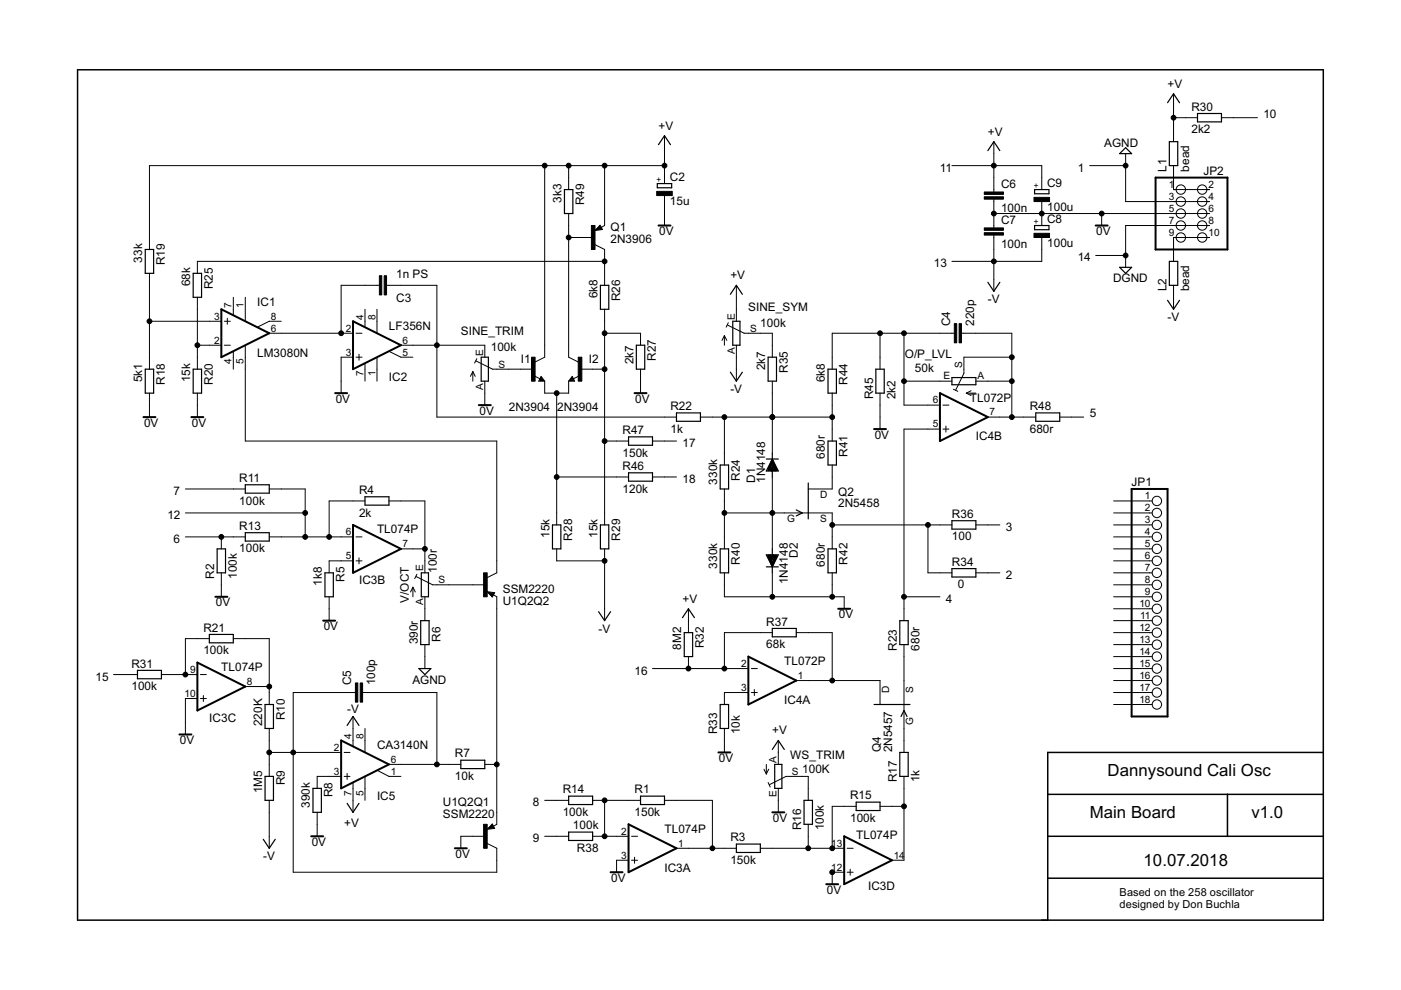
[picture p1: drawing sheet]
<svg xmlns="http://www.w3.org/2000/svg" width="297mm" height="210mm" viewBox="0 0 297 210" stroke-linecap="round" stroke-linejoin="round" font-family="sans-serif">
<path d="M16.4 14.8h264.2v180.3h-264.2zM280.6 159.5h-58.5v35.6M222.1 168.4h58.5M222.1 177.3h58.5M260.2 168.4v8.9M222.1 186.2h58.5" fill="none" stroke="#000" stroke-width=".32"/>
<g fill="none" stroke="#000" stroke-width=".21">
<path d="M248.8 19.9v10.1M115.5 35.1v40.6l-2 1.1M120.6 35.1v5.1M128.2 35.1v12.7l-.8 .4M140.9 28.8v10.1M140.9 35.1h-109.2v17.8M201.8 35.1h19.1v5.1M210.7 30v10.7M231 35.1h7.7M238.7 32.6v10.1h17.7M248.8 35.1v5.1h7.6M248.8 25h5.1"/>
<path d="M259 25h7.6M31.7 58v20.3M120.6 45.3v30.4l2 1.1M120.6 50.4h5M126.2 51.9l2 1v7.6M127.2 47.8l.5 .9-1.5 .2zM128.2 55.4h-86.4v2.6M140.9 41.5v6.3M210.7 42.2v6.1M210.7 49.8v12M210.7 45.3h45.7M220.9 42.7v5.1"/>
<path d="M220.9 50.4v5h-19.1M232.3 54.2h6.4M233.6 45.3v2.5M256.4 50.4h-7.6v5M256.4 47.8h-17.7v8.9M31.7 68.1h15.2M41.8 73.2h5.1M41.8 63v15.3M47.6 68.1h1.2M47.6 73.2h1.2M48.2 67.5v1.2M49.5 63v3.8"/>
<path d="M49.5 74.6v3.7M52 63v5.1M52 73.3v20.2h53.3v28l-2 1M57.1 70.7h17.7M59.6 68.1h-2.5l-2.5 1.2M74.8 75.7h-2.5v7.7M75.5 70.7h1.3M75.5 75.7h1.3M76.1 75.1v1.3M77.4 65.6v3.7M77.4 77.1v3.7M79.9 65.6v5"/>
<path d="M79.9 75.8v5M80.4 60.5h-8.1v10.2M82 60.5h10.6v27.9h50.8M82.5 74.5l2.5 1.2h2.5M85 73.2h17.8v2.5M100.2 78.8v2M100.2 78.8l-.5 1M100.2 78.8l.6 1M100.9 76.5l3.5 1.8h8.5M101.1 76.1l-.5 .9M113.3 79.7l1.2 .6M114.7 79.8l.8 1h-1.3z"/>
<path d="M121.3 79.8l.5 1h-1.2zM122.8 79.7l-1.2 .6M123.1 78.3h5.1M128.2 70.7h7.6v2.5M128.2 65.6v45.7M135.8 78.3v5.1M153.6 71.2v2M153.6 71.2l-.5 1M153.6 71.2l.5 1M154.2 68.9l3.6 1.8h5.9v5M154.4 68.4l-.4 1M156.1 60.5v7.6"/>
<path d="M156.1 73.2v7.6M186.6 70.7v7.6M191.7 70.7v15.2h7.6M202.3 70.7h-25.9v7.6M203.9 70.7h10.6v17.7M214.5 75.7h-10.1v3.5l-1.8 3.5M248.8 60.5v5.1M31.7 83.4v5M41.8 83.4v5M102.8 80.8v5.1M115.5 80.8v2.6h5.1v-2.6M118 83.4v27.9"/>
<path d="M128.2 93.5h5.1M138.3 93.5h5.1M148.5 88.4h27.9M153.6 88.4v10.2M163.7 80.8v15.3M176.4 98.6v5.1h-5M176.4 83.4v10.1M186.6 83.4v7.6M191.7 80.8h10.1M199.3 91h-7.6v40.6M199.9 91h1.3M199.9 85.9h1.3"/>
<path d="M200.6 90.3v1.3M202.1 82.5l1 .5M204.9 83.4h2M204.9 83.4l1 .5M205.9 82.8l-1 .6M206.9 80.8h7.6M209.4 88.4h10.2M224.7 88.4h5.1M39.3 103.7h12.7M39.3 113.8h12.7M39.3 108.8h25.4M46.9 113.8v2.6"/>
<path d="M57.1 103.7h7.6v10.1M57.1 113.8h17.7M74.8 118.9h-5v2.6M75.5 113.8h1.3M75.5 118.9h1.3M76.1 118.3v1.2M77.4 106.2h-7.6v7.6M82.5 106.2h7.6v15.3M85 116.4h5.1M118 116.4v2.5h10.2M118 101.1h15.3M128.2 116.4v15.2"/>
<path d="M138.3 101.1h5.1M153.6 103.7v12.7M153.6 108.8h22.8v7.6M163.7 101.1v15.3M176.4 111.3h25.4M196.7 111.3v10.2h5.1M206.9 111.3h5.1M236.1 106.2h8.2M236.1 113.8h8.2M236.1 118.9h8.2M236.1 116.4h8.2M236.1 108.8h8.2"/>
<path d="M236.1 111.3h8.2M44.4 135.4h-5.1v7.6M46.9 121.5v5M49.5 135.4h7.6v14M69.8 126.5v5.1M87.5 124.5v2M87.5 124.5l-.5 1M87.5 124.5l.6 1M88.2 122.2l3.5 1.8h11.1M88.4 121.8l-.5 .9M90.1 126.5v5.1M90.1 136.7v5.1"/>
<path d="M103.3 125.5l1.6 .2-.5 .9zM104.6 126.1l.7 .4v48.3l-.7 .4M146 129.1v5M146 139.2v2.6M153.6 121.5v5h25.4v2.6M163.7 134.1h-10.1v7.7M163.7 121.5v5M168.8 134.1h7.6v10.2M176.4 121.5v5M191.7 136.7v22.8M191.7 126.5h7.6M206.9 121.5h5.1"/>
<path d="M236.1 124h8.2M236.1 121.5h8.2M236.1 126.5h8.2M236.1 129.1h8.2M236.1 131.6h8.2M236.1 134.1h8.2M236.1 136.7h8.2M236.1 139.2h8.2M24.1 143h5M34.2 143h7.6M41.8 148.1h-2.5v7.6M42.5 143h1.3"/>
<path d="M42.5 148.1h1.3M43.1 147.5v1.2M52 145.6h5.1M57.1 159.5h15.2M57.1 154.5v10.1M73 159.5h1.2M74.8 151.9v6.3M75.4 146.8h-13.2v38.1h43.1v-5l-2-1.1M76.9 146.8h15.7v15.3M77.4 154.5v5M138.3 141.8h20.4M153.6 154.5v5"/>
<path d="M158.7 146.8h-5.1v2.6M159.3 146.8h1.3M159.3 141.8h1.3M159.9 146.2v1.3M165 157v5.1M168.8 144.3h17.8v5.1M236.1 146.8h8.2M236.1 141.8h8.2M236.1 144.3h8.2M236.1 149.4h8.2M57.1 169.7v10.2M67.2 172.2v5.1"/>
<path d="M72.3 164.6h-5.1v2.6M73 164.6h1.2M73.6 164v1.2M74.8 166v6.2M77.4 164.7v5M80.1 163.4l2.4 1.2h2.5M82.5 162.1h15.2M102.8 162.1h2.5M102.8 177.3h-5.1v2.6M104.4 174.7l.5 .9-1.6 .2zM115.5 169.7h5.1M115.5 177.3h5.1"/>
<path d="M125.6 169.7h10.2M125.6 177.3h7.7M128.2 169.7v7.6M133.9 177.3h1.3M140.9 169.7h10.1v10.2M143.4 179.9h12.7M161.2 179.9h17.8M162 163.1l.5 1M162.5 162.1v2M162.9 165.9l.4 1M163 163.1l-.5 1M163.1 166.4l3.6-1.8h4.7v5.1"/>
<path d="M165 167.2v5M171.4 174.8v5.1M179.6 179.9h1.3M181.5 171h-5.1v8.9M186.6 171h5.1M191.7 164.6v17.8h-2.6M133.3 182.4h-2.6v2.5M133.9 182.4h1.3M134.5 181.8v1.2M179 184.9h-2.6v2.6M179.6 184.9h1.3M180.3 184.3v1.3"/>
<circle cx="250.4" cy="42.7" r=".99"/>
<circle cx="250.4" cy="40.2" r=".99"/>
<circle cx="250.4" cy="45.3" r=".99"/>
<circle cx="250.4" cy="47.8" r=".99"/>
<circle cx="250.4" cy="50.4" r=".99"/>
<circle cx="254.9" cy="40.2" r=".99"/>
<circle cx="254.9" cy="42.7" r=".99"/>
<circle cx="254.9" cy="45.3" r=".99"/>
<circle cx="254.9" cy="47.8" r=".99"/>
<circle cx="254.9" cy="50.4" r=".99"/>
<circle cx="245.3" cy="106.2" r=".99"/>
<circle cx="245.3" cy="111.3" r=".99"/>
<circle cx="245.3" cy="108.8" r=".99"/>
<circle cx="245.3" cy="113.8" r=".99"/>
<circle cx="245.3" cy="116.4" r=".99"/>
<circle cx="245.3" cy="118.9" r=".99"/>
<circle cx="245.3" cy="129.1" r=".99"/>
<circle cx="245.3" cy="131.6" r=".99"/>
<circle cx="245.3" cy="124" r=".99"/>
<circle cx="245.3" cy="134.1" r=".99"/>
<circle cx="245.3" cy="136.7" r=".99"/>
<circle cx="245.3" cy="121.5" r=".99"/>
<circle cx="245.3" cy="126.5" r=".99"/>
<circle cx="245.3" cy="139.2" r=".99"/>
<circle cx="245.3" cy="141.8" r=".99"/>
<circle cx="245.3" cy="146.8" r=".99"/>
<circle cx="245.3" cy="144.3" r=".99"/>
<circle cx="245.3" cy="149.4" r=".99"/>
</g>
<g fill="none" stroke="#000" stroke-width=".42">
<path d="M245 37.7h15.2v15.2h-15.2zM139.6 47.8h2.6M232.3 47.8h2.5M46.9 65.6l10.2 5.1-10.2 5zM74.8 68.1l10.2 5.1-10.2 5.1zM30.4 88.4h2.6M40.6 88.4h2.5M71.1 83.4h2.5M101.5 85.9h2.6M134.5 83.4h2.6M185.3 91h2.6M199.3 83.4l10.1 5-10.1 5.1z"/>
<path d="M74.8 111.3l10.2 5.1-10.2 5.1zM239.9 103.7h7.6v48.2h-7.6zM45.7 126.5h2.5M68.5 131.6h2.6M158.7 139.2l10.1 5.1-10.1 5.1zM177.7 129.1h2.6M38 155.7h2.6M41.8 140.5l10.2 5.1-10.2 5zM72.3 157l10.2 5.1-10.2 5.1zM152.3 159.5h2.6M66 177.3h2.5M96.4 179.9h2.6"/>
<path d="M133.3 174.8l10.1 5.1-10.1 5zM163.7 172.2h2.6M179 177.3l10.1 5.1-10.1 5.1zM129.5 184.9h2.5M175.2 187.5h2.5"/>
</g>
<g fill="none" stroke="#000" stroke-width=".25">
<path d="M139.4 38.9h3v.9h-3zM139.6 30.7l1.3-1.9 1.3 1.9M209.4 31.9l1.3-1.9 1.3 1.9M238.7 31.3l1.2 1.3h-2.5zM247.5 21.8l1.3-1.9 1.3 1.9M247.9 30h1.8v5.1h-1.8zM253.9 24.1h5.1v1.7h-5.1zM30.8 52.9h1.8v5.1h-1.8zM41 58h1.7v5h-1.7zM119.7 40.2h1.8v5.1h-1.8zM127.2 48.5h-.4l.4-.3 .2 .4-1 .1 .8-.8 .4 .7M209.4 59.9l1.3 1.9 1.3-1.9"/>
<path d="M219.4 40.2h3v.9h-3zM219.4 47.8h3v.9h-3zM237.4 56.7h2.5l-1.2 1.3zM247.9 55.4h1.8v5.1h-1.8zM30.8 78.3h1.8v5.1h-1.8zM41 78.3h1.7v5.1h-1.7zM102 75.7h1.5v5.1h-1.5zM127.3 60.5h1.8v5.1h-1.8zM134.9 73.2h1.8v5.1h-1.8zM154.9 62.4l1.2-1.9 1.3 1.9M154.9 78.9l1.2 1.9 1.3-1.9M155.4 68.1h1.5v5.1h-1.5z"/>
<path d="M162.9 75.7h1.7v5.1h-1.7zM175.6 78.3h1.7v5.1h-1.7zM185.7 78.3h1.8v5.1h-1.8zM247.5 63.7l1.3 1.9 1.3-1.9M114.7 80.3l.2 .3h-.4l.2-.5 .5 .6h-.7M121.3 80.3l-.1 .3h.4l-.3-.5-.5 .6h.8M133.3 92.6h5v1.8h-5zM143.4 87.5h5.1v1.8h-5.1zM152.7 98.6h1.8v5.1h-1.8zM162.5 97.3h2.5M163.7 97.3l1.3 2.6h-2.5zM163.7 96.1v1.2"/>
<path d="M163.7 99.9v1.2M175.6 93.5h1.7v5.1h-1.7zM201.8 80.1h5.1v1.5h-5.1zM219.6 87.5h5.1v1.8h-5.1zM46 116.4h1.8v5.1h-1.8zM52 102.8h5.1v1.8h-5.1zM52 112.9h5.1v1.8h-5.1zM77.4 105.3h5.1v1.8h-5.1zM117.1 111.3h1.8v5.1h-1.8zM127.3 111.3h1.8v5.1h-1.8zM133.3 100.2h5v1.8h-5zM152.7 116.4h1.8v5.1h-1.8z"/>
<path d="M162.5 117.6h2.5l-1.3 2.6zM163.7 116.4v1.2M168.8 108.1l1.3 .7-1.3 .6M171.4 102.4v7.6M175.6 116.4h1.7v5.1h-1.7zM201.8 110.4h5.1v1.8h-5.1zM44.4 134.5h5.1v1.8h-5.1zM68.9 121.5h1.8v5h-1.8zM89.2 131.6h1.8v5.1h-1.8zM89.3 121.5h1.5v5h-1.5zM104.7 125.8l-.4 .6-.8-.8 1.1 .2-.3 .4-.4-.3h.4M126.9 129.7l1.3 1.9 1.3-1.9"/>
<path d="M144.7 131l1.3-1.9 1.2 1.9M145.1 134.1h1.8v5.1h-1.8zM162.5 120.2h2.5M163.7 120.2v1.3M163.7 133.2h5.1v1.8h-5.1zM190.8 131.6h1.8v5.1h-1.8zM201.8 120.6h5.1v1.7h-5.1zM29.1 142.1h5.1v1.8h-5.1zM56.2 149.4h1.8v5.1h-1.8zM73.6 153.8l1.2-1.9 1.3 1.9M88.8 141.8h2.6l-1.3 1.2zM152.7 149.4h1.8v5.1h-1.8z"/>
<path d="M163.7 158.9l1.3-1.9 1.3 1.9M185.3 149.4h7.6M190.8 159.5h1.8v5.1h-1.8zM191 151.9l.7-1.3 .6 1.3M55.8 177.9l1.3 2 1.3-2M56.2 164.6h1.8v5.1h-1.8zM66.4 167.2h1.7v5h-1.7zM73.6 170.3l1.2 1.9 1.3-1.9M97.7 161.2h5.1v1.8h-5.1zM104.3 175.4h-.4l.4-.2 .3 .3-1.1 .2 .8-.8 .4 .6M120.6 168.8h5v1.8h-5zM120.6 176.4h5v1.8h-5z"/>
<path d="M135.8 168.8h5.1v1.8h-5.1zM156.1 179h5.1v1.7h-5.1zM164.3 162.1h1.5v5.1h-1.5zM170.5 169.7h1.8v5.1h-1.8zM181.5 170.1h5.1v1.8h-5.1z"/>
</g>
<g fill="#000" stroke="#000" stroke-width=".21">
<path d="M80.4 58.5h.5v4h-.5zM81.4 58.5h.6v4h-.6zM125.4 47.8h.8v5.1h-.8zM139.2 40.6h3.3v.9h-3.3zM208.7 41.7h4v.5h-4zM208.7 40.7h4v.5h-4zM208.7 49.3h4v.5h-4zM208.7 48.3h4v.5h-4zM219.2 41.8h3.3v.9h-3.3zM219.2 49.5h3.3v.9h-3.3zM112.7 75.7h.8v5.1h-.8zM122.6 75.7h.8v5.1h-.8z"/>
<path d="M202.3 68.6h.5v4.1h-.5zM203.3 68.6h.6v4.1h-.6zM102.5 121.5h.8v5h-.8zM75.4 144.8h.5v4.1h-.5zM76.4 144.8h.5v4.1h-.5zM102.5 174.8h.8v5.1h-.8z"/>
</g>
<path d="M164 98.8l-.5 .8h1l-.8-1.8-.7 1.8M164.5 117.9l-.8 1.8-.7-1.8h1l-.5 .8" fill="none" stroke="#000" stroke-width=".63"/>
<g fill="#000" stroke="#000" stroke-width=".21">
<circle cx="115.5" cy="35.1" r=".51"/>
<circle cx="120.6" cy="35.1" r=".51"/>
<circle cx="128.2" cy="35.1" r=".51"/>
<circle cx="140.9" cy="35.1" r=".51"/>
<circle cx="210.7" cy="35.1" r=".51"/>
<circle cx="238.7" cy="35.1" r=".51"/>
<circle cx="248.8" cy="25" r=".51"/>
<circle cx="120.6" cy="50.4" r=".51"/>
<circle cx="128.2" cy="55.4" r=".51"/>
<circle cx="210.7" cy="55.4" r=".51"/>
<circle cx="210.7" cy="45.3" r=".51"/>
<circle cx="220.9" cy="45.3" r=".51"/>
<circle cx="233.6" cy="45.3" r=".51"/>
<circle cx="238.7" cy="54.2" r=".51"/>
<circle cx="31.7" cy="68.1" r=".51"/>
<circle cx="41.8" cy="73.2" r=".51"/>
<circle cx="72.3" cy="70.7" r=".51"/>
<circle cx="92.6" cy="73.2" r=".51"/>
<circle cx="128.2" cy="70.7" r=".51"/>
<circle cx="128.2" cy="78.3" r=".51"/>
<circle cx="186.6" cy="70.7" r=".51"/>
<circle cx="191.7" cy="70.7" r=".51"/>
<circle cx="214.5" cy="75.7" r=".51"/>
<circle cx="118" cy="83.4" r=".51"/>
<circle cx="128.2" cy="93.5" r=".51"/>
<circle cx="153.6" cy="88.4" r=".51"/>
<circle cx="163.7" cy="88.4" r=".51"/>
<circle cx="176.4" cy="88.4" r=".51"/>
<circle cx="191.7" cy="80.8" r=".51"/>
<circle cx="214.5" cy="80.8" r=".51"/>
<circle cx="214.5" cy="88.4" r=".51"/>
<circle cx="46.9" cy="113.8" r=".51"/>
<circle cx="64.7" cy="108.8" r=".51"/>
<circle cx="64.7" cy="113.8" r=".51"/>
<circle cx="69.8" cy="113.8" r=".51"/>
<circle cx="90.1" cy="116.4" r=".51"/>
<circle cx="118" cy="101.1" r=".51"/>
<circle cx="128.2" cy="118.9" r=".51"/>
<circle cx="153.6" cy="108.8" r=".51"/>
<circle cx="163.7" cy="108.8" r=".51"/>
<circle cx="176.4" cy="111.3" r=".51"/>
<circle cx="196.7" cy="111.3" r=".51"/>
<circle cx="163.7" cy="126.5" r=".51"/>
<circle cx="176.4" cy="126.5" r=".51"/>
<circle cx="191.7" cy="126.5" r=".51"/>
<circle cx="39.3" cy="143" r=".51"/>
<circle cx="57.1" cy="159.5" r=".51"/>
<circle cx="57.1" cy="145.6" r=".51"/>
<circle cx="62.2" cy="159.5" r=".51"/>
<circle cx="146" cy="141.8" r=".51"/>
<circle cx="153.6" cy="141.8" r=".51"/>
<circle cx="176.4" cy="144.3" r=".51"/>
<circle cx="92.6" cy="162.1" r=".51"/>
<circle cx="105.3" cy="162.1" r=".51"/>
<circle cx="128.2" cy="169.7" r=".51"/>
<circle cx="128.2" cy="177.3" r=".51"/>
<circle cx="151" cy="179.9" r=".51"/>
<circle cx="171.4" cy="179.9" r=".51"/>
<circle cx="176.4" cy="179.9" r=".51"/>
<circle cx="191.7" cy="171" r=".51"/>
<circle cx="176.4" cy="184.9" r=".51"/>
</g>
<g font-size="4">
<text x="234.8" y="164.6">Dannysound Cali Osc</text>
<text x="231" y="173.5">Main Board</text>
<text x="265.3" y="173.5">v1.0</text>
<text x="242.5" y="183.7">10.07.2018</text>
</g>
<g font-size="2.8">
<text x="247.5" y="18.6">+V</text>
<text x="252.6" y="23.5">R30</text>
<text x="139.6" y="27.5">+V</text>
<text x="209.4" y="28.8">+V</text>
<text x="252.6" y="28.3">2k2</text>
<text x="267.9" y="25">10</text>
<text x="234.1" y="31.2">AGND</text>
<text x="142" y="38.4">C2</text>
<text x="199.3" y="36.4">11</text>
<text x="212.2" y="39.8">C6</text>
<text x="222" y="39.7">C9</text>
<text x="228.5" y="36.4">1</text>
<text x="247.3" y="36.4" transform="rotate(-90 247.3 36.4)">L1</text>
<text x="252.1" y="36.4" transform="rotate(-90 252.1 36.4)">bead</text>
<text x="255.2" y="37">JP2</text>
<text x="119" y="43" transform="rotate(-90 119 43)">3k3</text>
<text x="123.8" y="43.5" transform="rotate(-90 123.8 43.5)">R49</text>
<text x="142" y="43.5">15u</text>
<text x="212.2" y="44.9">100n</text>
<text x="212.2" y="47.4">C7</text>
<text x="222" y="44.8">100u</text>
<text x="222" y="47.3">C8</text>
<text x="129.5" y="51.6">2N3906</text>
<text x="129.5" y="49.1">Q1</text>
<text x="139.7" y="49.8">0V</text>
<text x="212.2" y="52.5">100n</text>
<text x="222" y="52.4">100u</text>
<text x="232.4" y="49.8">0V</text>
<text x="30.2" y="55.7" transform="rotate(-90 30.2 55.7)">33k</text>
<text x="35" y="56.2" transform="rotate(-90 35 56.2)">R19</text>
<text x="84" y="58.9">1n PS</text>
<text x="154.9" y="59.2">+V</text>
<text x="198" y="56.7">13</text>
<text x="228.5" y="55.4">14</text>
<text x="236" y="59.9">DGND</text>
<text x="40.3" y="60.7" transform="rotate(-90 40.3 60.7)">68k</text>
<text x="45.1" y="61.3" transform="rotate(-90 45.1 61.3)">R25</text>
<text x="54.5" y="64.9">IC1</text>
<text x="84" y="63.9">C3</text>
<text x="126.7" y="63.3" transform="rotate(-90 126.7 63.3)">6k8</text>
<text x="131.5" y="63.8" transform="rotate(-90 131.5 63.8)">R26</text>
<text x="158.7" y="66">SINE_SYM</text>
<text x="209.4" y="64.3">-V</text>
<text x="247.3" y="61.8" transform="rotate(-90 247.3 61.8)">L2</text>
<text x="252.1" y="61.8" transform="rotate(-90 252.1 61.8)">bead</text>
<text x="82.5" y="69.9">LF356N</text>
<text x="97.7" y="71">SINE_TRIM</text>
<text x="161.2" y="69.4">100k</text>
<text x="201.5" y="69.1" transform="rotate(-90 201.5 69.1)">C4</text>
<text x="206.5" y="69.1" transform="rotate(-90 206.5 69.1)">220p</text>
<text x="247.5" y="68.1">-V</text>
<text x="54.5" y="75.7">LM3080N</text>
<text x="104.1" y="74.5">100k</text>
<text x="110.4" y="77">I1</text>
<text x="124.8" y="77">I2</text>
<text x="134.3" y="77.2" transform="rotate(-90 134.3 77.2)">2k7</text>
<text x="139.1" y="76.5" transform="rotate(-90 139.1 76.5)">R27</text>
<text x="191.8" y="75.9">O/P_LVL</text>
<text x="30.2" y="81.1" transform="rotate(-90 30.2 81.1)">5k1</text>
<text x="35" y="81.6" transform="rotate(-90 35 81.6)">R18</text>
<text x="40.3" y="81.1" transform="rotate(-90 40.3 81.1)">15k</text>
<text x="45.1" y="81.6" transform="rotate(-90 45.1 81.6)">R20</text>
<text x="82.5" y="80.7">IC2</text>
<text x="154.9" y="83.4">-V</text>
<text x="162.2" y="78.5" transform="rotate(-90 162.2 78.5)">2k7</text>
<text x="167" y="79.1" transform="rotate(-90 167 79.1)">R35</text>
<text x="174.9" y="81.1" transform="rotate(-90 174.9 81.1)">6k8</text>
<text x="179.7" y="81.6" transform="rotate(-90 179.7 81.6)">R44</text>
<text x="194" y="78.8">50k</text>
<text x="71.2" y="85.4">0V</text>
<text x="101.6" y="87.9">0V</text>
<text x="107.9" y="87.2">2N3904</text>
<text x="118.1" y="87.2">2N3904</text>
<text x="134.7" y="85.4">0V</text>
<text x="142.2" y="86.9">R22</text>
<text x="185.1" y="84.6" transform="rotate(-90 185.1 84.6)">R45</text>
<text x="189.9" y="84.6" transform="rotate(-90 189.9 84.6)">2k2</text>
<text x="205.6" y="85.1">TL072P</text>
<text x="218.3" y="86.9">R48</text>
<text x="231" y="88.4">5</text>
<text x="30.5" y="90.5">0V</text>
<text x="40.7" y="90.5">0V</text>
<text x="132" y="92">R47</text>
<text x="142.2" y="91.7">1k</text>
<text x="144.7" y="94.8">17</text>
<text x="185.5" y="93">0V</text>
<text x="206.9" y="93.4">IC4B</text>
<text x="218.3" y="91.7">680r</text>
<text x="132" y="96.8">150k</text>
<text x="132" y="99.6">R46</text>
<text x="156.9" y="101.9" transform="rotate(-90 156.9 101.9)">R24</text>
<text x="174.9" y="97.3" transform="rotate(-90 174.9 97.3)">680r</text>
<text x="179.7" y="96.8" transform="rotate(-90 179.7 96.8)">R41</text>
<text x="36.8" y="104.9">7</text>
<text x="50.7" y="107">100k</text>
<text x="50.7" y="102.2">R11</text>
<text x="76.1" y="104.7">R4</text>
<text x="132" y="104.4">120k</text>
<text x="144.7" y="102.4">18</text>
<text x="152.1" y="102.8" transform="rotate(-90 152.1 102.8)">330k</text>
<text x="160.1" y="102.4" transform="rotate(-90 160.1 102.4)">D1</text>
<text x="162.2" y="102.4" transform="rotate(-90 162.2 102.4)">1N4148</text>
<text x="177.7" y="107.5">2N5458</text>
<text x="177.7" y="105.1">Q2</text>
<text x="239.9" y="103">JP1</text>
<text x="35.5" y="110">12</text>
<text x="50.7" y="112.3">R13</text>
<text x="76.1" y="109.5">2k</text>
<text x="79.9" y="113.1">TL074P</text>
<text x="201.8" y="109.8">R36</text>
<text x="213.3" y="112.6">3</text>
<text x="36.8" y="115.1">6</text>
<text x="50.7" y="117.1">100k</text>
<text x="116.5" y="114.1" transform="rotate(-90 116.5 114.1)">15k</text>
<text x="121.3" y="114.6" transform="rotate(-90 121.3 114.6)">R28</text>
<text x="126.7" y="114.1" transform="rotate(-90 126.7 114.1)">15k</text>
<text x="131.5" y="114.6" transform="rotate(-90 131.5 114.6)">R29</text>
<text x="156.9" y="119.7" transform="rotate(-90 156.9 119.7)">R40</text>
<text x="169.2" y="118.3" transform="rotate(-90 169.2 118.3)">D2</text>
<text x="179.7" y="119.7" transform="rotate(-90 179.7 119.7)">R42</text>
<text x="201.8" y="114.6">100</text>
<text x="201.8" y="119.9">R34</text>
<text x="45.4" y="122.7" transform="rotate(-90 45.4 122.7)">R2</text>
<text x="50.2" y="122.7" transform="rotate(-90 50.2 122.7)">100k</text>
<text x="68.3" y="124.2" transform="rotate(-90 68.3 124.2)">1k8</text>
<text x="73.1" y="123.4" transform="rotate(-90 73.1 123.4)">R5</text>
<text x="76.1" y="123.9">IC3B</text>
<text x="92.6" y="121.4" transform="rotate(-90 92.6 121.4)">100r</text>
<text x="106.6" y="125.8">SSM2220</text>
<text x="152.1" y="120.5" transform="rotate(-90 152.1 120.5)">330k</text>
<text x="167" y="123.9" transform="rotate(-90 167 123.9)">1N4148</text>
<text x="174.9" y="120.1" transform="rotate(-90 174.9 120.1)">680r</text>
<text x="203.1" y="124.7">0</text>
<text x="213.3" y="122.7">2</text>
<text x="45.8" y="128.6">0V</text>
<text x="86.7" y="127.8" transform="rotate(-90 86.7 127.8)">V/OCT</text>
<text x="106.6" y="128.3">U1Q2Q2</text>
<text x="144.7" y="127.8">+V</text>
<text x="177.8" y="131.1">0V</text>
<text x="200.6" y="127.8">4</text>
<text x="43.1" y="133.9">R21</text>
<text x="68.6" y="133.6">0V</text>
<text x="88.6" y="136.6" transform="rotate(-90 88.6 136.6)">390r</text>
<text x="93.4" y="136.1" transform="rotate(-90 93.4 136.1)">R6</text>
<text x="126.9" y="134.1">-V</text>
<text x="144.4" y="137.7" transform="rotate(-90 144.4 137.7)">8M2</text>
<text x="149.2" y="137.5" transform="rotate(-90 149.2 137.5)">R32</text>
<text x="162.5" y="137.4">68k</text>
<text x="162.5" y="132.6">R37</text>
<text x="190.2" y="138" transform="rotate(-90 190.2 138)">R23</text>
<text x="195" y="138" transform="rotate(-90 195 138)">680r</text>
<text x="27.9" y="141.5">R31</text>
<text x="43.1" y="138.7">100k</text>
<text x="46.9" y="142.3">TL074P</text>
<text x="134.5" y="143">16</text>
<text x="166.3" y="141">TL072P</text>
<text x="20.3" y="144.3">15</text>
<text x="27.9" y="146.3">100k</text>
<text x="74.5" y="145.3" transform="rotate(-90 74.5 145.3)">C5</text>
<text x="79.6" y="145.3" transform="rotate(-90 79.6 145.3)">100p</text>
<text x="87.4" y="144.9">AGND</text>
<text x="166.3" y="149.3">IC4A</text>
<text x="44.4" y="153.1">IC3C</text>
<text x="55.6" y="154" transform="rotate(-90 55.6 154)">220K</text>
<text x="60.4" y="152.7" transform="rotate(-90 60.4 152.7)">R10</text>
<text x="73.6" y="151.2">-V</text>
<text x="152.1" y="155.7" transform="rotate(-90 152.1 155.7)">R33</text>
<text x="156.9" y="155.7" transform="rotate(-90 156.9 155.7)">10k</text>
<text x="163.7" y="155.7">+V</text>
<text x="38.2" y="157.8">0V</text>
<text x="79.9" y="158.8">CA3140N</text>
<text x="96.4" y="160.6">R7</text>
<text x="152.4" y="161.6">0V</text>
<text x="167.5" y="160.9">WS_TRIM</text>
<text x="186.7" y="159.5" transform="rotate(-90 186.7 159.5)">Q4</text>
<text x="189.1" y="159.5" transform="rotate(-90 189.1 159.5)">2N5457</text>
<text x="60.4" y="166.5" transform="rotate(-90 60.4 166.5)">R9</text>
<text x="96.4" y="165.4">10k</text>
<text x="170.1" y="163.9">100K</text>
<text x="190.2" y="165.9" transform="rotate(-90 190.2 165.9)">R17</text>
<text x="195" y="165.9" transform="rotate(-90 195 165.9)">1k</text>
<text x="55.6" y="168.2" transform="rotate(-90 55.6 168.2)">1M5</text>
<text x="65.7" y="171.3" transform="rotate(-90 65.7 171.3)">390k</text>
<text x="70.5" y="169.1" transform="rotate(-90 70.5 169.1)">R8</text>
<text x="79.9" y="169.6">IC5</text>
<text x="93.9" y="173.5">SSM2220</text>
<text x="93.9" y="171">U1Q2Q1</text>
<text x="112.9" y="171">8</text>
<text x="119.3" y="173">100k</text>
<text x="119.3" y="168.2">R14</text>
<text x="134.5" y="173">150k</text>
<text x="134.5" y="168.2">R1</text>
<text x="180.2" y="169.5">R15</text>
<text x="66.1" y="179.3">0V</text>
<text x="73" y="175.3">+V</text>
<text x="112.9" y="178.6">9</text>
<text x="121.5" y="175.8">100k</text>
<text x="140.9" y="176.5">TL074P</text>
<text x="154.9" y="178.4">R3</text>
<text x="163.9" y="174.3">0V</text>
<text x="169.9" y="176" transform="rotate(-90 169.9 176)">R16</text>
<text x="174.7" y="176" transform="rotate(-90 174.7 176)">100k</text>
<text x="180.2" y="174.3">100k</text>
<text x="181.5" y="177.8">TL074P</text>
<text x="55.8" y="182.4">-V</text>
<text x="96.6" y="181.9">0V</text>
<text x="122.3" y="180.6">R38</text>
<text x="140.9" y="184.8">IC3A</text>
<text x="154.9" y="183.2">150k</text>
<text x="129.6" y="187">0V</text>
<text x="175.3" y="189.5">0V</text>
<text x="184.1" y="188.6">IC3D</text>
</g>
<g font-size="2.6">
<text x="237.4" y="190">Based on the 258 oscillator</text>
<text x="237.4" y="192.5">designed by Don Buchla</text>
</g>
<g font-size="2.4">
<text x="247.8" y="39.8">1</text>
<text x="256.2" y="39.8">2</text>
<text x="247.8" y="42.4">3</text>
<text x="247.8" y="44.9">5</text>
<text x="247.8" y="47.5">7</text>
<text x="256.2" y="42.4">4</text>
<text x="256.2" y="44.9">6</text>
<text x="256.2" y="47.5">8</text>
<text x="247.8" y="50">9</text>
<text x="256.2" y="50">10</text>
<text x="49.1" y="65.2" transform="rotate(-90 49.1 65.2)">7</text>
<text x="51.6" y="65.2" transform="rotate(-90 51.6 65.2)">1</text>
<text x="45.4" y="67.8">3</text>
<text x="57.4" y="67.8">8</text>
<text x="57.4" y="70.3">6</text>
<text x="73.3" y="70.3">2</text>
<text x="77" y="67.8" transform="rotate(-90 77 67.8)">4</text>
<text x="79.6" y="67.8" transform="rotate(-90 79.6 67.8)">8</text>
<text x="155.8" y="67.8" transform="rotate(-90 155.8 67.8)">E</text>
<text x="159" y="70.3">S</text>
<text x="45.4" y="72.8">2</text>
<text x="49.1" y="77.3" transform="rotate(-90 49.1 77.3)">4</text>
<text x="51.6" y="77.3" transform="rotate(-90 51.6 77.3)">5</text>
<text x="73.3" y="75.4">3</text>
<text x="85.4" y="75.4">5</text>
<text x="85.4" y="72.8">6</text>
<text x="102.4" y="75.4" transform="rotate(-90 102.4 75.4)">E</text>
<text x="105.7" y="77.9">S</text>
<text x="155.8" y="75" transform="rotate(-90 155.8 75)">A</text>
<text x="204" y="77.9" transform="rotate(-90 204 77.9)">S</text>
<text x="77" y="79.8" transform="rotate(-90 77 79.8)">7</text>
<text x="79.6" y="79.8" transform="rotate(-90 79.6 79.8)">1</text>
<text x="102.4" y="82.6" transform="rotate(-90 102.4 82.6)">A</text>
<text x="200.1" y="80.5">E</text>
<text x="207.3" y="80.5">A</text>
<text x="197.8" y="85.5">6</text>
<text x="209.8" y="88.1">7</text>
<text x="197.8" y="90.6">5</text>
<text x="173.9" y="105.6">D</text>
<text x="242.8" y="105.9">1</text>
<text x="73.3" y="113.5">6</text>
<text x="166.9" y="110.7">G</text>
<text x="173.9" y="110.7">S</text>
<text x="242.8" y="108.4">2</text>
<text x="242.8" y="110.9">3</text>
<text x="242.8" y="113.5">4</text>
<text x="73.3" y="118.6">5</text>
<text x="85.4" y="116">7</text>
<text x="242.8" y="116">5</text>
<text x="242.8" y="118.6">6</text>
<text x="89.7" y="121.1" transform="rotate(-90 89.7 121.1)">E</text>
<text x="93" y="123.6">S</text>
<text x="242.8" y="121.1">7</text>
<text x="242.8" y="123.6">8</text>
<text x="89.7" y="128.3" transform="rotate(-90 89.7 128.3)">A</text>
<text x="241.6" y="128.7">10</text>
<text x="241.7" y="131.2">11</text>
<text x="242.8" y="126.2">9</text>
<text x="241.6" y="133.8">12</text>
<text x="241.6" y="136.3">13</text>
<text x="40.3" y="142.7">9</text>
<text x="157.1" y="141.4">2</text>
<text x="169.2" y="143.9">1</text>
<text x="241.6" y="138.9">14</text>
<text x="241.6" y="141.4">15</text>
<text x="241.6" y="143.9">16</text>
<text x="39.1" y="147.8">10</text>
<text x="52.4" y="145.2">8</text>
<text x="157.1" y="146.5">3</text>
<text x="188.5" y="146.8" transform="rotate(-90 188.5 146.8)">D</text>
<text x="193.6" y="146.8" transform="rotate(-90 193.6 146.8)">S</text>
<text x="241.6" y="146.5">17</text>
<text x="241.6" y="149">18</text>
<text x="193.6" y="153.8" transform="rotate(-90 193.6 153.8)">G</text>
<text x="70.8" y="159.2">2</text>
<text x="74.5" y="156.6" transform="rotate(-90 74.5 156.6)">4</text>
<text x="77" y="156.6" transform="rotate(-90 77 156.6)">8</text>
<text x="82.8" y="161.7">6</text>
<text x="164.7" y="161.7" transform="rotate(-90 164.7 161.7)">A</text>
<text x="70.8" y="164.3">3</text>
<text x="82.8" y="164.3">1</text>
<text x="167.9" y="164.3">S</text>
<text x="74.5" y="168.7" transform="rotate(-90 74.5 168.7)">7</text>
<text x="77" y="168.7" transform="rotate(-90 77 168.7)">5</text>
<text x="164.7" y="168.9" transform="rotate(-90 164.7 168.9)">E</text>
<text x="131.7" y="177">2</text>
<text x="143.8" y="179.5">1</text>
<text x="176.2" y="179.5">13</text>
<text x="131.7" y="182">3</text>
<text x="176.2" y="184.6">12</text>
<text x="189.5" y="182">14</text>
</g>
<g font-size="2">
<text x="140.3" y="38.5" transform="rotate(-90 140.3 38.5)">+</text>
<text x="220.3" y="39.8" transform="rotate(-90 220.3 39.8)">+</text>
<text x="220.3" y="47.4" transform="rotate(-90 220.3 47.4)">+</text>
</g>
</svg>
